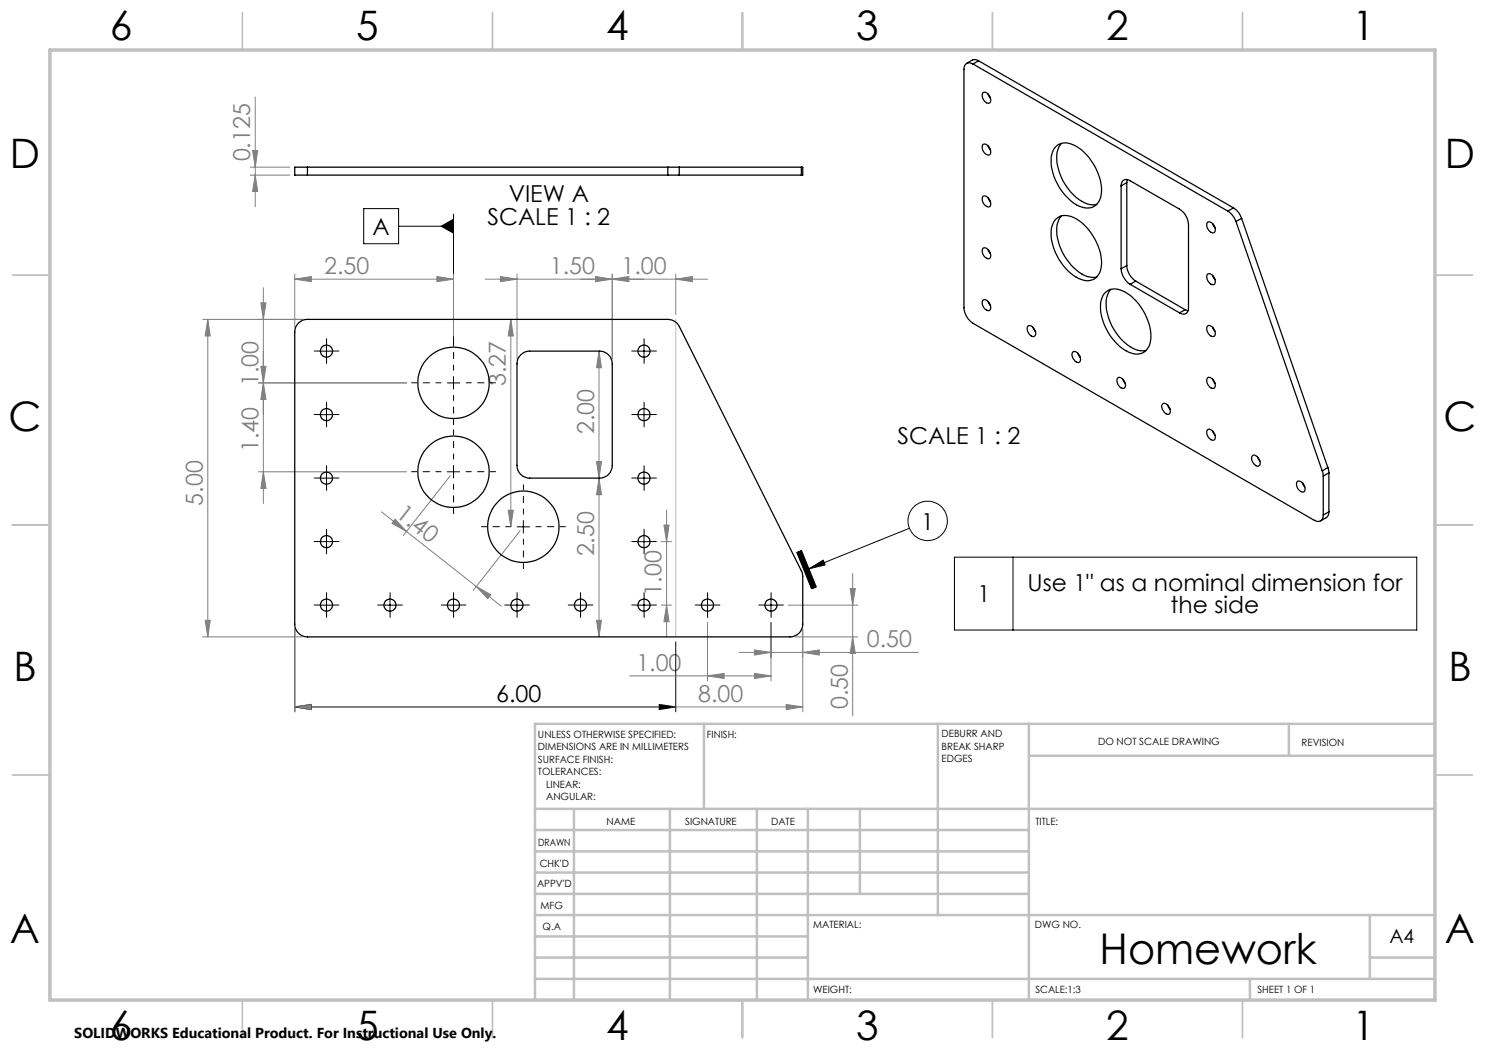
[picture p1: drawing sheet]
<svg xmlns="http://www.w3.org/2000/svg" width="297mm" height="210mm" viewBox="0 0 297 210" stroke-linecap="round" stroke-linejoin="round" font-family="sans-serif">
<g fill="none" stroke="#000" stroke-width=".2">
<path d="M72.7 41.7h7v7h-7zM79.7 45.3h11M88.2 45.3l2.5-1.5v2.8zM90.7 42.8v25.4M64.1 70.2h2.4M65.3 69v2.5M89.5 76.6h2.4M90.7 75.3v2.5M127.6 70.2h2.4M128.8 69v2.5M64.1 82.9h2.4M64.1 95.6h2.4"/>
<path d="M65.3 81.7v2.5M65.3 94.4v2.5M89.5 94.4h2.4M90.7 93.1v2.5M127.6 82.9h2.4M127.6 95.6h2.4M128.8 81.7v2.5M128.8 94.4v2.5M64.1 108.3h2.4M65.3 107.1v2.5M65.3 119.8v2.5M78 119.8v2.5"/>
<path d="M90.7 119.8v2.5M103.4 119.8v2.5M103.4 105.4h2.5M104.7 104.1v2.5M116.1 119.8v2.5M127.6 108.3h2.4M128.8 107.1v2.5M128.8 119.8v2.5M141.5 119.8v2.5M154.2 119.8v2.5M159.3 110.5l1-.4 3 7.3-1 .4zM161.8 113.8l2.8-1.8 .4 1z"/>
<path d="M181.9 105.6l-20.1 8.2M190.9 111.4h92.5v14.6h-92.5zM202.6 111.4v14.6M58.9 125.8v16.6M64.1 121h2.4M76.8 121h2.4M89.5 121h2.4M102.2 121h2.4M114.9 121h2.4M127.6 121h2.4M135.1 128.4v14M140.3 121h2.4"/>
<path d="M153 121h2.4M58.9 141.4l3.4-.5v1zM58.9 141.4h76.2M131.8 140.9l3.3 .5-3.3 .5z"/>
<circle cx="185.5" cy="104.2" r="3.9"/>
</g>
<g fill="none" stroke="#808080" stroke-width=".2">
<path d="M51 19.4v22M50 35h8M50 33.4h8M50.5 30.1h1l-.5 3.3zM51 35l.5 3.3h-1zM52.7 57.5v43.2M58.9 55.8l3.4-.5v1zM58.9 55.8h31.8M58.9 54.8v10.6M87.4 55.3l3.3 .5-3.3 .5zM90.7 54.8v12.4M100.1 55.3l3.3 .5-3.3 .5z"/>
<path d="M103.4 54.8v17M119.1 55.3l3.3 .5-3.3 .5zM122.4 54.8v17M122.4 55.8l3.4-.5v1zM135.1 55.8l3.4-.5v1zM135.1 54.8v8.1M141.5 55.8h-44.5M40.5 63.9h20M41.6 63.9v63.5M41.6 63.9l.5 3.3h-1.1zM51.7 76.6h29.6M52.2 73.3h1l-.5 3.3z"/>
<path d="M52.2 60.6h1l-.5 3.3zM52.7 76.6l.5 3.3h-1zM102.2 63.9v41.5M102.2 63.9l.5 3.3h-1.1zM119.8 70.2l.5 3.3h-1zM119.8 70.2v57.2M51.7 94.4h29.6M52.7 94.4l.5 3.3h-1zM90.1 95.1l-9.4 12M119.3 92.3h1l-.5 3.3zM119.8 95.6l.5 3.3h-1zM76.3 102.4l24 18.8"/>
<path d="M79 103.8l2.3 2.5-2.9-1.6zM95.2 117.3l3 1.6-.7 .8zM101.6 102.1h1.1l-.5 3.3zM104 106.1l-9.3 12M132.3 108.3h2M132.8 105h1l-.5 3.3zM133.3 102v25.4M170 117.7h1.1l-.6 3.3zM170.5 114.7v28.5M40.5 127.4h20M41 124.1h1.1l-.5 3.3zM58.9 125.8v16.6"/>
<path d="M119.3 124.1h1l-.5 3.3zM125.9 135.2h28.3M132.3 121h2M133.3 121l.5 3.3h-1zM141.5 135.2l3.3-.5v1zM141.5 124.5v11.7M147.8 130.5h35.9M150.9 130l3.3 .5-3.3 .5zM150.9 134.7l3.3 .5-3.3 .5zM154.2 124.5v11.7M157.7 121h13.9M159 127.4h12.6"/>
<path d="M160.5 130.5l3.4-.5v1zM160.5 125.8v16.6M170.5 127.4l.6 3.3h-1.1zM58.9 141.4l3.4-.5v1zM58.9 141.4h101.6M157.2 140.9l3.3 .5-3.3 .5z"/>
</g>
<path d="M88.2 76.6h-5.9M90.7 74.1v-5.9M90.7 79.1v5.9M93.2 76.6h5.9M88.2 94.3h-5.9M90.7 91.8v-5.9M90.7 96.8v5.9M93.2 94.3h5.9M102.2 105.3h-5.9M104.7 102.8v-5.9M104.7 107.8v5.9M107.2 105.3h5.9" fill="none" stroke="#000" stroke-width=".2" stroke-dasharray="15.2 1.3 1.3 1.3" stroke-dashoffset="14.2"/>
<g fill="none" stroke="#000" stroke-width=".2" stroke-dasharray="15.2 1.3 1.3 1.3">
<path d="M64.1 70.2h-1.3M65.3 69v-1.3M65.3 71.5v1.2M66.6 70.2h1.2M127.6 70.2h-1.3M128.8 69v-1.3M128.8 71.5v1.2M130.1 70.2h1.2M64.1 82.9h-1.3M64.1 95.6h-1.3M65.3 81.7v-1.3M65.3 84.2v1.2"/>
<path d="M65.3 94.4v-1.3M65.3 96.9v1.2M66.6 82.9h1.2M66.6 95.6h1.2M127.6 95.6h-1.3M127.6 82.9h-1.3M128.8 94.4v-1.3M128.8 96.9v1.2M128.8 81.7v-1.3M128.8 84.2v1.2M130.1 95.6h1.2M130.1 82.9h1.2"/>
<path d="M64.1 108.3h-1.3M65.3 107.1v-1.3M65.3 109.6v1.2M65.3 119.8v-1.3M66.6 108.3h1.2M78 119.8v-1.3M90.7 119.8v-1.3M103.4 119.8v-1.3M116.1 119.8v-1.3M127.6 108.3h-1.3M128.8 119.8v-1.3M128.8 107.1v-1.3"/>
<path d="M128.8 109.6v1.2M130.1 108.3h1.2M141.5 119.8v-1.3M154.2 119.8v-1.3M64.1 121h-1.3M65.3 122.3v1.2M66.6 121h1.2M76.8 121h-1.3M78 122.3v1.2M79.3 121h1.2M89.5 121h-1.3M90.7 122.3v1.2"/>
<path d="M92 121h1.2M102.2 121h-1.3M103.4 122.3v1.2M104.7 121h1.2M114.9 121h-1.3M116.1 122.3v1.2M117.4 121h1.2M127.6 121h-1.3M128.8 122.3v1.2M130.1 121h1.2M140.3 121h-1.3M141.5 122.3v1.2"/>
<path d="M142.8 121h1.2M153 121h-1.3M154.2 122.3v1.2M155.5 121h1.2"/>
</g>
<path d="M135.1 63.9v63.5" fill="none" stroke="#c0c0c0" stroke-width=".2"/>
<g fill="none" stroke="#c0c0c0" stroke-width=".35">
<path d="M48.5 2.5v7.5M98.5 2.5v7.5M148.5 2.5v7.5M198.5 2.5v7.5M248.5 2.5v7.5M2.5 55h7.5M287 55h7.5M2.5 105h7.5M287 105h7.5M2.5 155h7.5M287 155h7.5M48.5 200v7.5"/>
<path d="M98.5 200v7.5M148.5 200v7.5M198.5 200v7.5M248.5 200v7.5"/>
</g>
<g fill="none" stroke="#c0c0c0" stroke-width=".5">
<path d="M140.8 144.8v17M187.6 144.8v38.2M205.8 144.8v55.2M205.8 151.2h81.2M257.8 144.8v6.4M287 144.8h-180v55.2M107 161.8h180M107 178.8h98.8M107 174.5h98.8M107 170.3h98.8M107 166h98.8M114.8 161.8v38.2"/>
<path d="M134 161.8v38.2M151.4 161.8v38.2M161.6 161.8v38.2M172 161.8v17M107 195.8h180M107 191.5h54.6M107 187.3h54.6M107 183h180M250 195.8v4.2M274 191.5h13M274 183v12.8"/>
</g>
<path d="M10 10h277v190h-277z" fill="none" stroke="#c0c0c0" stroke-width=".7"/>
<g fill="#000">
<path d="M159.3 110.5l3 7.3 1-.4-3-7.3zM161.8 113.8l2.8-1.8 .4 1zM88.2 45.3l2.5 1.3v-2.8z"/>
<path d="M131.8 140.9l3.3 .5-3.3 .5zM58.9 141.4l3.4-.5v1z"/>
</g>
<g fill="#808080">
<path d="M135.1 55.8l3.4-.5v1zM119.1 55.3l3.3 .5-3.3 .5z"/>
<path d="M150.9 130l3.3 .5-3.3 .5zM160.5 130.5l3.4-.5v1zM141.5 135.2l3.3-.5v1zM150.9 134.7l3.3 .5-3.3 .5zM100.1 55.3l3.3 .5-3.3 .5zM122.4 55.8l3.4-.5v1z"/>
<path d="M58.9 141.4l3.4-.5v1zM157.2 140.9l3.3 .5-3.3 .5z"/>
<path d="M87.4 55.3l3.3 .5-3.3 .5zM58.9 55.8l3.4-.5v1z"/>
<path d="M41 124.1h1.1l-.5 3.3zM41.6 63.9l.5 3.3h-1.1zM52.7 76.6l.5 3.3h-1zM52.2 60.6h1l-.5 3.3zM101.6 102.1h1.1l-.5 3.3zM102.2 63.9l.5 3.3h-1.1zM51 35l.5 3.3h-1zM50.5 30.1h1l-.5 3.3z"/>
<path d="M170 117.7h1.1l-.6 3.3zM170.5 127.4l.6 3.3h-1.1zM132.8 105h1l-.5 3.3zM133.3 121l.5 3.3h-1zM119.8 95.6l.5 3.3h-1zM119.3 124.1h1l-.5 3.3zM119.8 70.2l.5 3.3h-1zM119.3 92.3h1l-.5 3.3zM52.2 73.3h1l-.5 3.3zM52.7 94.4l.5 3.3h-1z"/>
<path d="M79 103.8l2.3 2.5-2.9-1.6zM95.2 117.3l3 1.6-.7 .8z"/>
</g>
<g fill="none" stroke="#000" stroke-width=".25">
<path d="M194.6 12.8a1.11 1.11 0 0 0-1.3-.1 1.11 1.11 0 0 0-.5 1.2v47.7a4 4 0 0 0 1.8 3.1l68.3 39.4a1.11 1.11 0 0 0 1.2 .1 1.11 1.11 0 0 0 .6-1.2M194.6 12.8l51 29.4M195.7 12.2a1.27 1.27 0 0 0-1.2-.2l-1.2 .7M195.7 12.2l-1.1 .6M195.7 12.2l51 29.4M196.5 18.6a1.04 1.04 0 0 1 1.5 .9l.1 .3a.61 .61 0 0 1-.2 .8 .61 .61 0 0 1-.8-.2l-.6-.8-.1-.6zM197.6 18.8l.5 .8M61.5 33.4h-2.6v1.6h2.6M61.5 33.4v1.6M61.5 33.4h72.1M61.5 35h72.1M133.6 33.4h2.3"/>
<path d="M133.6 35h2.3M133.6 33.4v1.6M135.9 33.4h24.4M135.9 35h24.4M135.9 33.4v1.6M160.3 33.4h.2v1.6h-.2M160.3 33.4v1.6M196.5 29a1.04 1.04 0 0 1 1.5 .8l.1 .4a.61 .61 0 0 1-.2 .8 .61 .61 0 0 1-.8-.2l-.6-.8-.1-.6zM196.5 39.4a1.04 1.04 0 0 1 1.5 .8l.1 .3a.61 .61 0 0 1-.2 .8 .61 .61 0 0 1-.8-.2l-.6-.8-.1-.5zM197.6 29.2l.5 .8M197.6 39.5l.5 .9M211.1 29.4a3.2 3.2 0 0 1 4.2-.1 10.8 10.8 0 0 1 4.9 9.6 2.89 2.89 0 0 1-4.4 2.3 10.8 10.8 0 0 1-5.5-9.9l.3-1.1z"/>
<path d="M212.3 28.7a4.8 4.8 0 0 0-.8 4.5 10.6 10.6 0 0 0 6 7.6 3 3 0 0 0 1.9 .1M224.2 37.2a1.09 1.09 0 0 1 .6-1.2 1.09 1.09 0 0 1 1.2 .2l9.9 5.6a4 4 0 0 1 1.8 3.1v16.7a1.09 1.09 0 0 1-.5 1.1 1.09 1.09 0 0 1-1.3-.1M224.2 37.2v16.6M225.4 36.5l-1.2 .7M225.4 36.5v16.6M225.5 35.9l-.1 .6M196.5 49.7a1.04 1.04 0 0 1 1.5 .9l.1 .3a.62 .62 0 0 1-.2 .8 .62 .62 0 0 1-.8-.2l-.6-.8-.1-.5zM197.6 49.9l.5 .9M211.1 43.9a2.92 2.92 0 0 1 3.6-.4 10.8 10.8 0 0 1 5.5 9.9 2.86 2.86 0 0 1-4.4 2.3 10.7 10.7 0 0 1-5.5-9.9l.3-1zM212.3 43.2a5.2 5.2 0 0 0-.6 5.2 10.7 10.7 0 0 0 5.8 6.9l1 .2 .9-.1M220.9 58.6a3.2 3.2 0 0 1 4.2-.1 10.8 10.8 0 0 1 5 9.6 2.86 2.86 0 0 1-4.4 2.3 10.7 10.7 0 0 1-5.6-9.9l.4-1.1zM222.2 57.9a4.8 4.8 0 0 0-.8 4.5 10.6 10.6 0 0 0 5.9 7.6l1.1 .2 .8-.1"/>
<path d="M224.2 53.8a4 4 0 0 0 1.8 3.1M225.4 53.1a4 4 0 0 0 1.8 3.1M225.4 53.1l-1.2 .7M226 56.9l9.9 5.7M227.2 56.2l-1.2 .7M227.2 56.2l9.8 5.7M241.4 54.9a1.06 1.06 0 0 1 1.6 .9v.2a.62 .62 0 0 1-.2 .9 .62 .62 0 0 1-.8-.2l-.6-.8-.1-.6zM241.4 44.5a1.06 1.06 0 0 1 1.6 .9v.3a.62 .62 0 0 1-.2 .8 .62 .62 0 0 1-.8-.2l-.6-.8-.1-.5zM242.5 44.7l.5 .9M242.5 55.1l.5 .8M245.6 42.2a4.3 4.3 0 0 1 1.6 2.1M246.7 41.6a3.9 3.9 0 0 1 1.6 2.1"/>
<path d="M246.7 41.6l-1.1 .6M247.2 44.3l17.2 49.9M248.3 43.7l-1.1 .6M248.3 43.7l17.3 49.8M59.7 64.6a2.33 2.33 0 0 1 1.8-.7h72.1a2.62 2.62 0 0 1 2.3 1.4l24.5 49.1 .1 .7v9.7a2.53 2.53 0 0 1-2.5 2.6h-96.5a2.53 2.53 0 0 1-2.6-2.6v-58.4a2.33 2.33 0 0 1 .8-1.8zM104.1 71a2.33 2.33 0 0 1 1.8-.8h14a2.53 2.53 0 0 1 2.5 2.6v20.3a2.53 2.53 0 0 1-2.5 2.5h-14a2.53 2.53 0 0 1-2.5-2.5v-20.3a2.33 2.33 0 0 1 .7-1.8zM196.5 60.1a1.04 1.04 0 0 1 1.5 .9l.1 .2a.62 .62 0 0 1-.2 .9 .62 .62 0 0 1-.8-.2l-.6-.8-.1-.6zM197.6 60.3l.5 .8M205.5 65.3l.2-.2a1.39 1.39 0 0 1 1.5 1.6l-.2 .4a.73 .73 0 0 1-1.2-.3l-.3-.8zM206.6 65.5l.5 .8M214.6 70.3a1.41 1.41 0 0 1 1.3 2.2 1.39 1.39 0 0 1-1.5-1.6zM215.6 70.7l.4 .8"/>
<path d="M223.5 75.7a.86 .86 0 0 1 1.4 .5l.1 .3a.66 .66 0 0 1 0 1 .66 .66 0 0 1-1-.1l-.5-.7-.1-.6zM224.5 75.8l.5 .9M237 61.9l.6 .3M237 61.9l-1.1 .7M241.4 75.7a.86 .86 0 0 1 1.4 .5l.2 .6a.62 .62 0 0 1-.2 .8 .62 .62 0 0 1-.8-.2l-.6-.7-.1-.6zM241.4 65.3a.86 .86 0 0 1 1.4 .6l.2 .5a.62 .62 0 0 1-.2 .9 .62 .62 0 0 1-.8-.2l-.6-.8-.1-.6zM242.5 65.5l.5 .8M242.5 75.8l.5 .9M232.6 80.7a1.41 1.41 0 0 1 1.2 2.1 1.43 1.43 0 0 1-1.5-1.5zM233.5 81l.5 .8M241.4 86a.86 .86 0 0 1 1.4 .6l.2 .6a.61 .61 0 0 1-.2 .8 .61 .61 0 0 1-.8-.2l-.6-.8-.1-.5zM242.5 86.2l.5 .8"/>
<path d="M250.4 91.2a.74 .74 0 0 1 1.2 .3 1.05 1.05 0 0 1 0 1.7 1.57 1.57 0 0 1-1.2-2zM251.5 91.4l.5 .8M259.4 96.4a1.09 1.09 0 0 1 1.5 .9l.1 .2a.61 .61 0 0 1-.2 .9 .61 .61 0 0 1-.9-.3l-.5-.7-.1-.6zM260.5 96.6l.4 .8M264.4 94.2l.3 1M264.7 95.2v7.8M265.6 93.5l.2 1.1M265.6 93.5l-1.2 .7M265.8 94.6l-1.1 .6M265.8 94.6v7.8M265.8 102.4a1.32 1.32 0 0 1-.5 1.1l-1.2 .7M265.8 102.4l-1.1 .6"/>
<circle cx="65.3" cy="70.2" r="1.21"/>
<circle cx="90.7" cy="76.6" r="7.1"/>
<circle cx="128.8" cy="70.2" r="1.21"/>
<circle cx="65.3" cy="95.6" r="1.21"/>
<circle cx="65.3" cy="82.9" r="1.21"/>
<circle cx="90.7" cy="94.3" r="7.1"/>
<circle cx="128.8" cy="95.6" r="1.21"/>
<circle cx="128.8" cy="82.9" r="1.21"/>
<circle cx="65.3" cy="108.3" r="1.21"/>
<circle cx="104.7" cy="105.3" r="7.1"/>
<circle cx="128.8" cy="108.3" r="1.21"/>
<circle cx="65.3" cy="121" r="1.21"/>
<circle cx="78" cy="121" r="1.21"/>
<circle cx="90.7" cy="121" r="1.21"/>
<circle cx="103.4" cy="121" r="1.21"/>
<circle cx="116.1" cy="121" r="1.21"/>
<circle cx="128.8" cy="121" r="1.21"/>
<circle cx="141.5" cy="121" r="1.21"/>
<circle cx="154.2" cy="121" r="1.21"/>
</g>
<text font-size="8.5" x="219.9" y="192.7">Homework</text>
<g font-size="8.1">
<text x="22" y="8">6</text>
<text x="71.2" y="8">5</text>
<text x="121.2" y="8">4</text>
<text x="171.3" y="8">3</text>
<text x="221.3" y="8">2</text>
<text x="270.5" y="8">1</text>
<text x="2" y="33.6">D</text>
<text x="289" y="33.6">D</text>
<text x="1.7" y="86.1">C</text>
<text x="288.7" y="86.1">C</text>
<text x="2.7" y="136.1">B</text>
<text x="289.7" y="136.1">B</text>
<text x="2" y="188.6">A</text>
<text x="289" y="188.6">A</text>
<text x="22" y="208">6</text>
<text x="71.2" y="208">5</text>
<text x="121.2" y="208">4</text>
<text x="171.3" y="208">3</text>
<text x="221.3" y="208">2</text>
<text x="270.5" y="208">1</text>
</g>
<g font-size="4.7" fill="#808080">
<text x="50" y="32.3" transform="rotate(-90 50 32.3)">0.125</text>
<text x="64.8" y="54.8">2.50</text>
<text x="110" y="54.8">1.50</text>
<text x="124.3" y="54.8">1.00</text>
<text x="51.7" y="77.3" transform="rotate(-90 51.7 77.3)">1.00</text>
<text x="101.2" y="77.3" transform="rotate(-90 101.2 77.3)">3.27</text>
<text x="118.8" y="86.9" transform="rotate(-90 118.8 86.9)">2.00</text>
<text x="51.7" y="90.5" transform="rotate(-90 51.7 90.5)">1.40</text>
<text x="40.6" y="101.1" transform="rotate(-90 40.6 101.1)">5.00</text>
<text x="79" y="103.2" transform="rotate(38 79 103.2)">1.40</text>
<text x="118.8" y="111.3" transform="rotate(-90 118.8 111.3)">2.50</text>
<text x="132.3" y="119.1" transform="rotate(-90 132.3 119.1)">1.00</text>
<text x="173.4" y="129.5">0.50</text>
<text x="127.3" y="134.1">1.00</text>
<text x="139.6" y="140.4">8.00</text>
<text x="169.6" y="141.9" transform="rotate(-90 169.6 141.9)">0.50</text>
</g>
<g font-size="4.7">
<text x="101.7" y="40.4">VIEW A</text>
<text x="74.5" y="47">A</text>
<text x="97.5" y="44.9">SCALE 1 : 2</text>
<text x="179.5" y="88.8">SCALE 1 : 2</text>
<text x="184.3" y="105.9">1</text>
<text x="205.5" y="118.1">Use 1&quot; as a nominal dimension for</text>
<text x="195.5" y="120.4">1</text>
<text x="234.1" y="122.7">the side</text>
<text x="99.2" y="140.4">6.00</text>
</g>
<text font-size="3.9" x="277.9" y="188.5">A4</text>
<text font-size="2.9" x="14.9" y="207.6">SOLIDWORKS Educational Product. For Instructional Use Only.</text>
<g font-size="2">
<text x="107.6" y="147.6">UNLESS OTHERWISE SPECIFIED:</text>
<text x="141.4" y="147.6">FINISH:</text>
<text x="188.3" y="147.5">DEBURR AND</text>
<text x="188.3" y="150">BREAK SHARP</text>
<text x="219.6" y="149">DO NOT SCALE DRAWING</text>
<text x="260.3" y="149.2">REVISION</text>
<text x="107.6" y="150.1">DIMENSIONS ARE IN MILLIMETERS</text>
<text x="107.6" y="152.6">SURFACE FINISH:</text>
<text x="107.6" y="155.1">TOLERANCES:</text>
<text x="188.3" y="152.5">EDGES</text>
<text x="109.2" y="157.6">LINEAR:</text>
<text x="109.2" y="160.1">ANGULAR:</text>
<text x="121.3" y="165">NAME</text>
<text x="137" y="164.9">SIGNATURE</text>
<text x="154.2" y="164.9">DATE</text>
<text x="207.1" y="164.9">TITLE:</text>
<text x="107.6" y="169.1">DRAWN</text>
<text x="107.9" y="173.3">CHK'D</text>
<text x="107.4" y="177.4">APPV'D</text>
<text x="108.1" y="181.8">MFG</text>
<text x="108.5" y="186">Q.A</text>
<text x="162.6" y="185.5">MATERIAL:</text>
<text x="207" y="185.5">DWG NO.</text>
<text x="162.6" y="198.5">WEIGHT:</text>
<text x="207.1" y="198.6">SCALE:1:3</text>
<text x="251.5" y="198.6">SHEET 1 OF 1</text>
</g>
</svg>
